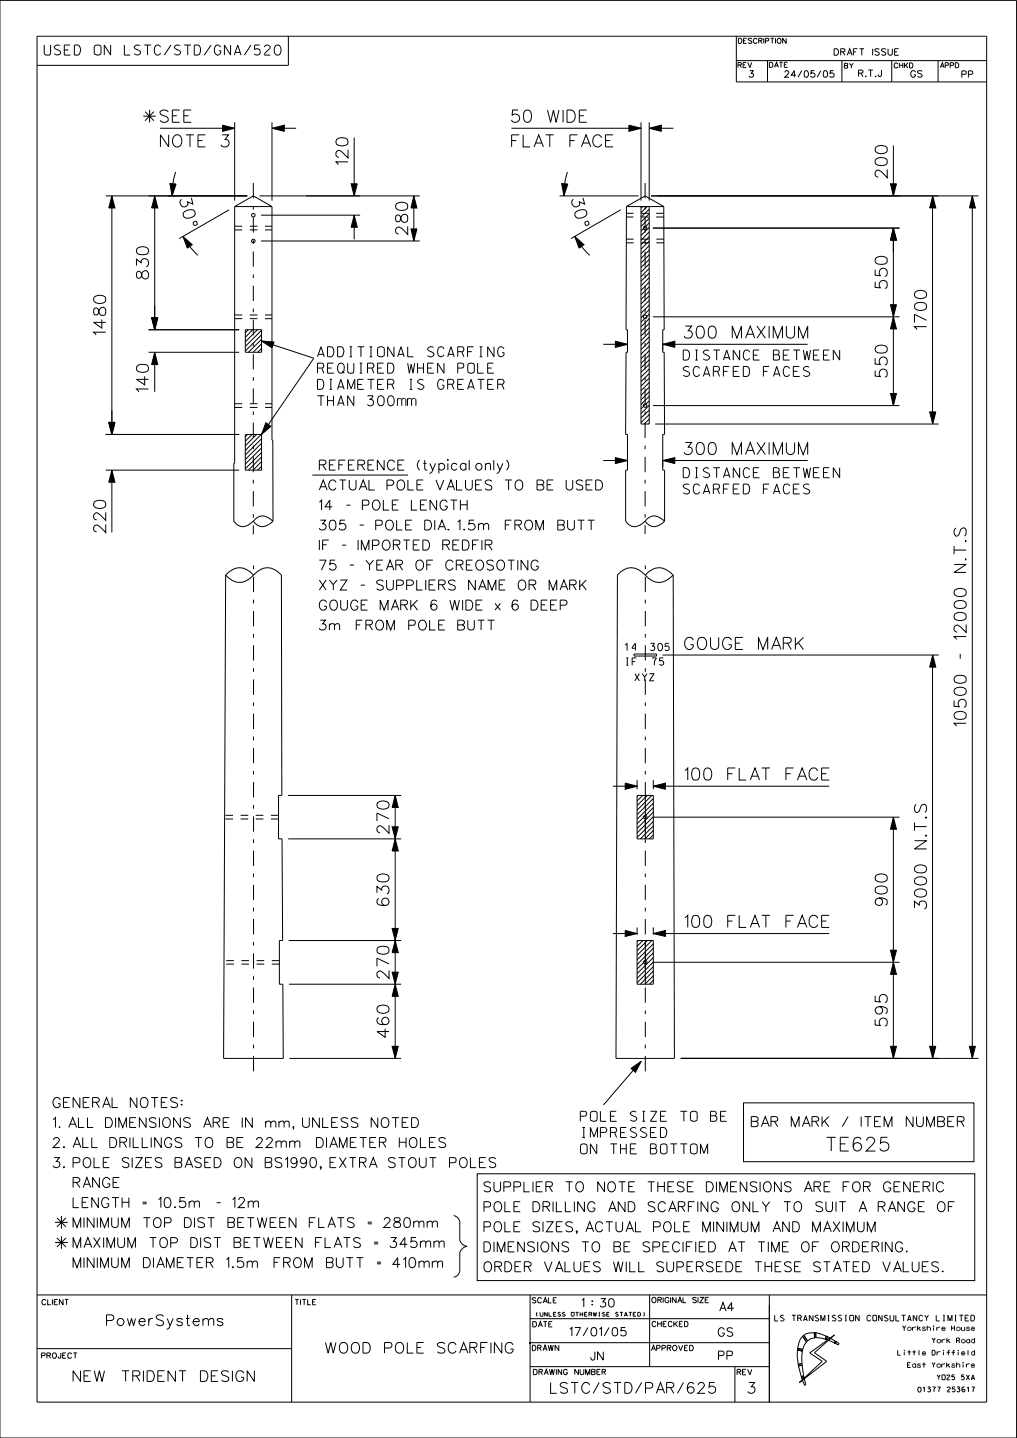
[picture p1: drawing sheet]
<svg xmlns="http://www.w3.org/2000/svg" width="210mm" height="297mm" viewBox="0 0 210 297" stroke-linecap="round" stroke-linejoin="round" font-family="sans-serif">
<g fill="none" stroke="#000" stroke-width=".21">
<path d="M0 .1h209.9v296.9h-209.9zM7.6 7.5h196.1v282.1h-196.1zM59.5 7.5v6h-51.9M152 12.5h51.7M152 7.5v9.4h51.7M152.4 13.4h.6l.1-.3-.3-.2h-.4v1.1M154.1 12.9h-.7v1.1M154.4 12.9l.4 1.1 .4-1.1M158.5 12.5v4.4M173.8 12.5v4.4M184.1 12.5v4.4M193.7 12.5v4.4"/>
<path d="M29.6 24h2.6M30 23.1l1.8 1.8M30.9 22.7v2.6M31.8 23.1l-1.8 1.8M33 26.5h15.5M36.3 35.5a18.5 18.5 0 0 0-.8 5M48.5 25.3v16.1M56.2 26.5h5M56.2 25.3v16.1M73.1 28.4v12.1M105.6 26.5h26.8M117.2 35.5a18.5 18.5 0 0 0-.8 5"/>
<path d="M132.4 25.3v16.1M134.1 25.3v16.1M134.1 26.5h4.9M184.5 30v10.5M21.8 40.5h29.3M23.1 40.5v49.2M31.9 40.5v27.6M37.8 48.8a15.9 15.9 0 0 0 3.1 3.9M47.3 43.3l-10.3 6M48.5 42.7v53h-.2v11.9a2.17 2.17 0 0 0 3.4 .6l.6-.6M48.5 42.7h7.7M48.5 42.7l3.8-2.2 3.9 2.2"/>
<path d="M53.6 40.5h33.1M53.9 49.8h32.8M53.9 44.4h20.5M56.2 42.7v48.2h.1l.1 16.7M73.1 44.4v5M85.5 40.5v9.3M115.6 40.5h16.3M118.6 48.8a17.6 17.6 0 0 0 3.2 3.9M128.2 43.3l-10.3 6M129.4 42.7l-.1 25.4h.3v4.7h-.3l-.1 16.9h.4v7.4h-.4v10.5a2.16 2.16 0 0 0 3.4 .6l.6-.6M129.4 42.7l3.8-2.2 3.9 2.2M129.4 42.7h7.7"/>
<path d="M132.4 42.7v44.9h1.7v-44.9M132.7 42.7l-.3 .3M133.6 42.7l-1.2 1.2M134.1 59.3l-1.7 1.6M134.1 58.3l-1.7 1.7M134.1 57.4l-1.7 1.6M134.1 56.4l-1.7 1.7M134.1 55.4l-1.7 1.7M134.1 54.5l-1.7 1.7M134.1 53.6l-1.7 1.6M134.1 52.7l-1.7 1.6M134.1 51.7l-1.7 1.7"/>
<path d="M134.1 50.7l-1.7 1.7M134.1 49.8l-1.7 1.7M134.1 48.9l-1.7 1.6M134.1 47.9l-1.7 1.7M134.1 47l-1.7 1.6M134.1 46l-1.7 1.7M134.1 45.1l-1.7 1.7M134.1 44.1l-1.7 1.7M134.1 43.2l-1.7 1.7M134.4 40.5h67.6M134.8 47.1h50.9M137.1 42.7v25.4h-.3v4.7h.3l.1 16.9h-.4v7.4h.4v10.5"/>
<path d="M184.5 47.1v36.7M192.6 40.5v47.1M200.8 40.5v178.1M30.7 68.1h18.7M30.7 72.8h18.7M31.9 72.8v8.1M50.7 68.1h3.3v4.7h-3.3zM51.2 68.1l-.5 .6M52.2 68.1l-1.5 1.6M53.2 68.1l-2.5 2.5M54 72l-.8 .8M54 71l-1.7 1.8"/>
<path d="M54 70.1l-2.7 2.7M54 69.2l-3.3 3.3M54 68.2l-3.3 3.3M54 70.4l10.8 3.6-10.8 15.7M124.6 71.1h5M134.1 80l-1.7 1.7M134.1 79l-1.7 1.7M134.1 78.1l-1.7 1.6M134.1 77.2l-1.7 1.6M134.1 76.2l-1.7 1.7M134.1 75.3l-1.7 1.6M134.1 74.3l-1.7 1.7"/>
<path d="M134.1 73.4l-1.7 1.6M134.1 72.4l-1.7 1.7M134.1 71.5l-1.7 1.6M134.1 70.6l-1.7 1.6M134.1 69.6l-1.7 1.7M134.1 68.7l-1.7 1.6M134.1 67.7l-1.7 1.7M134.1 66.8l-1.7 1.6M134.1 65.8l-1.7 1.7M134.1 64.9l-1.7 1.6M134.1 64l-1.7 1.6M134.1 63l-1.7 1.7"/>
<path d="M134.1 62.1l-1.7 1.6M134.1 61.1l-1.7 1.7M134.1 60.2l-1.7 1.6M134.8 65.4h50.9M136.8 71.1h30M21.8 89.7h27.6M21.8 97.1h27.6M23.1 97.1v12.9M50.7 89.7h3.3v7.4h-3.3zM51.1 89.7l-.4 .5M52.1 89.7l-1.4 1.4M53 89.7l-2.3 2.4"/>
<path d="M53.9 89.7l-3.2 3.3M54 96.3l-.8 .8M54 95.3l-1.7 1.8M54 94.4l-2.7 2.7M54 93.5l-3.3 3.3M54 92.5l-3.3 3.3M54 91.6l-3.3 3.3M54 90.6l-3.3 3.4M64.5 98.1h19.8M92.5 94.9v.2zM124.6 95.1h5M134.1 87.5l-.1 .1"/>
<path d="M134.1 86.6l-1.1 1M134.1 85.6l-1.7 1.7M134.1 84.7l-1.7 1.6M134.1 83.7l-1.7 1.7M134.1 82.8l-1.7 1.6M134.1 81.9l-1.7 1.6M134.1 80.9l-1.7 1.7M134.8 83.8h50.9M135.3 87.6h58.5M136.8 95.1h30M46.6 118.8l-.4 99.8h12.3l-.1-15.3h-.7v-9h.7l-.2-21h-.7v-9h.7l-.1-45.5a3.5 3.5 0 0 0-5.7 0M46.6 118.8a3.5 3.5 0 0 1 5.8 0"/>
<path d="M46.6 118.8a3.5 3.5 0 0 0 5.8 0M52.3 107.6a2.21 2.21 0 0 0 3.5 .6l.6-.6M52.3 107.6a2.24 2.24 0 0 1 3.5-.4l.6 .4M133.2 107.6a2.21 2.21 0 0 0 3.5 .6l.5-.6M133.2 107.6a2.24 2.24 0 0 1 3.5-.4l.5 .4M133.2 118.8a3.5 3.5 0 0 0-5.7 0l-.3 99.8h12.1l-.3-99.8M133.2 118.8a3.5 3.5 0 0 1 5.8 0M133.2 118.8a3.5 3.5 0 0 0 5.8 0M130.9 135.1h4.7v.4h-4.7zM136.8 135.3h57M192.6 135.3v83.3M59.5 164.3h23.3"/>
<path d="M59.5 173.3h23.3M81.6 164.3v54.3M126.6 162.4h5M131.6 161.1v1.9M131.6 164.3h3.3v9h-3.3zM131.8 164.3l-.2 .2M132.7 164.3l-1.1 1.1M133.2 164.3v9M133.7 164.3l-2.1 2.1M134.6 164.3l-3 3M134.9 168.8h50.8M134.9 161.1v1.9"/>
<path d="M134.9 172.5l-.8 .8M134.9 171.5l-1.7 1.8M134.9 170.6l-2.7 2.7M134.9 169.7l-3.3 3.3M134.9 168.7l-3.3 3.3M134.9 167.8l-3.3 3.3M134.9 166.8l-3.3 3.3M134.9 165.9l-3.3 3.3M134.9 164.9l-3.3 3.4M134.9 162.4h36.3M184.5 168.8v49.8M59.6 194.3h23.2"/>
<path d="M126.6 192.8h5M131.6 191.5v1.5M131.6 194.3h3.3v9h-3.3zM131.8 194.3l-.2 .2M132.7 194.3l-1.1 1.1M133.2 194.3v9M133.7 194.3l-2.1 2.1M134.6 194.3l-3 3M134.9 198.7h50.8M134.9 191.5v1.5M134.9 199.6l-3.3 3.4M134.9 198.7l-3.3 3.3"/>
<path d="M134.9 197.8l-3.3 3.3M134.9 196.8l-3.3 3.3M134.9 195.9l-3.3 3.3M134.9 194.9l-3.3 3.3M134.9 192.8h36.3M59.7 203.3h23.1M59.8 218.6h23M132.4 219.2l-7.8 9M134.9 202.5l-.8 .8M134.9 201.5l-1.7 1.8M134.9 200.6l-2.7 2.7M140.5 218.6h61.5"/>
<path d="M153.5 227.8h47.6v12.1h-47.6zM11.4 252.5h2.6M11.4 256.6h2.6M11.8 251.5l1.8 1.9M11.8 255.7l1.8 1.8M12.7 251.2v2.6M12.7 255.3v2.6M13.6 255.7l-1.8 1.8M13.6 251.5l-1.8 1.9M93.7 251.1l.8 .3 .4 .7v4M98.5 242.4h102.8v22.1h-102.8zM7.6 278.5h52.6"/>
<path d="M7.6 267.5h196.1M60.2 267.5v22.1M109.5 277.3h49.4M109.5 272.4h49.4M109.5 267.5v22.1M134.1 267.5v14.8M158.9 267.5v22.2M164.7 278.8l-.1 1.4 .2 1.6M164.7 278.8l1 .3M164.7 278.8h.1M164.7 278.5v.3M164.7 278.5h.1"/>
<path d="M164.7 278.5l1.1 .2M165.7 279.1l-.1 2.6M165.7 279.1h.1M165.7 276l-.7 1.1-.3 1.4M165.7 276l.8 1.1M165.7 276h.1M165.8 278.7h.1M165.8 278.7l-.1 .4M166 275.8l-.3 .2M166 275.8h.1M166 275.8l.7 1.1M166.5 277.1l-.4 .7-.3 .9"/>
<path d="M166.5 277.1h.1M166.7 276.9h.1M166.7 276.9l-.2 .2M167.2 279.4l5.1-3.7-4.1 3.7 2.5 1.8-5.7 4.4 4.8-4.4zM168.2 275.2l-1.3 .1-.9 .5M168.2 276.3l-.8 .2-.7 .4M168.2 276.3h.1M168.5 276.3l2 .3M168.5 275.2h-.4l.1 1.1M168.5 276.3h.1M168.5 276.3h-.3M170.5 276.6h.1"/>
<path d="M170.5 276.6l.2 .1M170.6 276l-2.2-.8 .1 1.1M170.6 276h.1M170.6 276l-.1 .6M170.6 276h.2M170.7 276.7h.1M170.8 276h.1M170.8 276l-.1 .7M170.8 276l.6 .3-.5 .4h-.2M172.3 277.4h.1M172.3 277.4l.2 .1M172.5 277h.1"/>
<path d="M172.5 277l-1-.6-.4 .4 1.2 .6M172.5 277l-.2 .4M172.5 277l.2 .1M172.5 277.5h.1M172.5 277.5l.6 .3 .2-.3M172.7 277.1h.1M172.7 277.1l-.2 .4M172.7 277.1l.6 .4M173.3 277.5h.1M109.5 282.3h49.4M151.7 282.3v7.3M152.2 283.4l.6-.1 .2-.3-.3-.2h-.5v1.2"/>
<path d="M154 282.8h-.7v1.2M154.4 282.8l.4 1.2 .4-1.2M164.8 281.8h.1M164.8 281.8l.1 .3M164.9 282.1h.1M164.9 282.1l.6 2.3M165.5 284.4h.1M165.5 284.4v.2M165.5 284.6h.1M165.6 281.7h.1M165.6 281.7l-.8 .1M165.6 281.7v.3"/>
<path d="M165.6 282h.1M165.6 282l-.7 .1M165.6 282l.3 2.1M165.9 284.1h.1M165.9 284.1l-.4 .3M165.9 284.1l.2 .5-.4 .4-.2-.4M166 284.4h.1M166 284.4l-.5 .2M166 284.4v.1M166.1 286.1v.1M166.4 286l-.3-1.3-.4 .4 .4 1M166.4 286l-.3 .2"/>
<path d="M166.4 286h.1"/>
<circle cx="52.3" cy="44.4" r=".37"/>
<circle cx="52.3" cy="49.8" r=".37"/>
<circle cx="133.2" cy="47.1" r=".37"/>
<circle cx="133.2" cy="65.4" r=".37"/>
<circle cx="133.2" cy="83.8" r=".37"/>
<circle cx="133.2" cy="168.8" r=".36"/>
<circle cx="133.2" cy="198.7" r=".36"/>
</g>
<g fill="#000">
<path d="M109.3 277.2h.3v.3h-.3z" fill-rule="evenodd"/>
<path d="M170.3 276.4h.3v.3h-.3z" fill-rule="evenodd"/>
<path d="M172.2 277.2h.3v.3h-.3z" fill-rule="evenodd"/>
</g>
<g fill="none" stroke="#000" stroke-width=".21" stroke-dasharray="1.6 1.6" stroke-linecap="butt">
<path d="M48.5 47.5h7.7M48.5 46.7h7.7M137.1 44.1h-7.7M137.1 44.8h-7.8M137.1 49.4h-7.8M137.1 50.2h-7.8M48.5 65.8h7.7M48.5 65.1h7.7M48.5 84.1h7.7M48.5 83.4h7.7M57.5 169.2h-11.1M57.5 168.4h-11.1"/>
<path d="M57.7 199.1h-11.4M57.7 198.4h-11.4"/>
</g>
<path d="M52.3 37.8v72.6M133.2 37.8v72.5M52.4 221.3v-105.2M133.2 221.3v-105.2" fill="none" stroke="#000" stroke-width=".21" stroke-dasharray="3.2 1.6 .8 1.6" stroke-linecap="butt"/>
<g fill="#000" stroke="#000" stroke-width=".21">
<path d="M35.1 37.9l1.2 .1-.8 2.5zM46 25.9l2.5 .6-2.5 .6zM56.2 26.5l2.5-.6v1.2zM72.5 38h1.3l-.7 2.5zM116 37.9l1.2 .1-.8 2.5zM129.9 25.9l2.5 .6-2.5 .6zM134.1 26.5l2.5-.6v1.2zM183.9 38h1.2l-.6 2.5zM23.1 40.5l.6 2.5h-1.2zM31.9 40.5l.7 2.5h-1.3zM37.8 48.8l1.9 1.7-1 .8zM73.1 44.4l.7 2.5h-1.3z"/>
<path d="M85.5 40.5l.6 2.5h-1.2zM84.9 47.3h1.2l-.6 2.5zM118.7 48.8l1.9 1.7-1 .8zM184.5 47.1l.6 2.5h-1.2zM192.6 40.5l.6 2.5h-1.2zM200.8 40.5l.6 2.5h-1.2zM31.9 72.8l.7 2.5h-1.3zM31.3 65.6h1.3l-.7 2.5zM54 70.4l2.6 .2-.4 1.2zM127.1 70.5l2.5 .6-2.5 .6zM136.8 71.1l2.5-.6v1.2zM184.5 65.4l.6 2.5h-1.2z"/>
<path d="M183.9 62.9h1.2l-.6 2.5zM23.1 97.1l.6 2.5h-1.2zM22.5 87.2h1.2l-.6 2.5zM54.9 87.3l1 .7-1.9 1.7zM127.1 94.5l2.5 .6-2.5 .6zM136.8 95.1l2.5-.6v1.2zM183.9 81.3h1.2l-.6 2.5zM192 85.1h1.2l-.6 2.5zM192.6 135.3l.6 2.5h-1.2zM81.6 173.3l.6 2.5h-1.2zM81.6 164.3l.6 2.5h-1.2zM81 170.8h1.2l-.6 2.5z"/>
<path d="M129.1 161.7l2.5 .7-2.5 .6zM134.9 162.4l2.5-.7v1.3zM184.5 168.8l.6 2.5h-1.2zM81.6 194.3l.6 2.5h-1.2zM81 191.8h1.2l-.6 2.5zM129.1 192.2l2.5 .6-2.5 .6zM134.9 192.8l2.5-.6v1.2zM183.9 196.2h1.2l-.6 2.5zM81.6 203.3l.6 2.5h-1.2zM81 216.1h1.2l-.6 2.5zM81 200.8h1.2l-.6 2.5zM184.5 198.7l.6 2.5h-1.2z"/>
<path d="M183.9 216.1h1.2l-.6 2.5zM192 216.1h1.2l-.6 2.5zM200.2 216.1h1.2l-.6 2.5zM130.3 220.7l2.1-1.5-1.2 2.3z"/>
</g>
<text font-size="8.3" x="92.2" y="261.6">}</text>
<text font-size="2.8" x="170.7" y="237.7">TE625</text>
<g font-size="2.5">
<text x="33.1" y="25.2">SEE</text>
<text x="105.6" y="25.2">50 WIDE</text>
<text x="33.1" y="30.4">NOTE 3</text>
<text x="71.9" y="34" transform="rotate(-90 71.9 34)">120</text>
<text x="105.7" y="30.4">FLAT FACE</text>
<text x="37" y="41.3" transform="rotate(76 37 41.3)">30%%d</text>
<text x="117.9" y="41.3" transform="rotate(76 117.9 41.3)">30%%d</text>
<text x="183.2" y="36.7" transform="rotate(-90 183.2 36.7)">200</text>
<text x="84.2" y="48.4" transform="rotate(-90 84.2 48.4)">280</text>
<text x="30.7" y="57.6" transform="rotate(-90 30.7 57.6)">830</text>
<text x="183.2" y="59.6" transform="rotate(-90 183.2 59.6)">550</text>
<text x="21.9" y="69.2" transform="rotate(-90 21.9 69.2)">1480</text>
<text x="141.3" y="69.9">300 MAXIMUM</text>
<text x="191.3" y="68" transform="rotate(-90 191.3 68)">1700</text>
<text x="183.2" y="77.9" transform="rotate(-90 183.2 77.9)">550</text>
<text x="30.7" y="80.9" transform="rotate(-90 30.7 80.9)">140</text>
<text x="141.3" y="93.9">300 MAXIMUM</text>
<text x="21.9" y="110" transform="rotate(-90 21.9 110)">220</text>
<text x="141.4" y="134.1">GOUGE MARK</text>
<text x="199.5" y="150" transform="rotate(-90 199.5 150)">10500 - 12000 N.T.S</text>
<text x="141.4" y="161.1">100 FLAT FACE</text>
<text x="80.4" y="172.1" transform="rotate(-90 80.4 172.1)">270</text>
<text x="80.4" y="187" transform="rotate(-90 80.4 187)">630</text>
<text x="141.4" y="191.5">100 FLAT FACE</text>
<text x="183.2" y="187" transform="rotate(-90 183.2 187)">900</text>
<text x="191.3" y="187.7" transform="rotate(-90 191.3 187.7)">3000 N.T.S</text>
<text x="80.4" y="202.1" transform="rotate(-90 80.4 202.1)">270</text>
<text x="80.4" y="214.3" transform="rotate(-90 80.4 214.3)">460</text>
<text x="183.2" y="212" transform="rotate(-90 183.2 212)">595</text>
</g>
<g font-size="2.2">
<text x="22" y="273.8">PowerSystems</text>
<text x="67.2" y="279.5">WOOD POLE SCARFING</text>
<text x="15.1" y="285.3">NEW TRIDENT DESIGN</text>
<text x="113.7" y="287.8">LSTC/STD/PAR/625</text>
<text x="154.4" y="287.8">3</text>
</g>
<g font-size="2.1">
<text x="9.2" y="11.4">USED ON LSTC/STD/GNA/520</text>
<text x="65.6" y="73.7">ADDITIONAL SCARFING</text>
<text x="65.6" y="77.1">REQUIRED WHEN POLE</text>
<text x="141.1" y="74.4">DISTANCE BETWEEN</text>
<text x="141.1" y="77.7">SCARFED FACES</text>
<text x="65.6" y="80.4">DIAMETER IS GREATER</text>
<text x="65.6" y="83.8">THAN 300mm</text>
<text x="66" y="97.1">REFERENCE (typical only)</text>
<text x="66" y="101.2">ACTUAL POLE VALUES TO BE USED</text>
<text x="141.1" y="98.7">DISTANCE BETWEEN</text>
<text x="66" y="105.3">14 - POLE LENGTH</text>
<text x="141.1" y="102">SCARFED FACES</text>
<text x="66" y="109.5">305 - POLE DIA. 1.5m FROM BUTT</text>
<text x="66" y="113.6">IF - IMPORTED REDFIR</text>
<text x="66" y="117.7">75 - YEAR OF CREOSOTING</text>
<text x="66" y="121.9">XYZ - SUPPLIERS NAME OR MARK</text>
<text x="66" y="126">GOUGE MARK 6 WIDE x 6 DEEP</text>
<text x="66" y="130.1">3m FROM POLE BUTT</text>
<text x="11" y="228.8">GENERAL NOTES:</text>
<text x="11" y="232.9">1. ALL DIMENSIONS ARE IN mm, UNLESS NOTED</text>
<text x="119.9" y="231.6">POLE SIZE TO BE</text>
<text x="155.2" y="232.7">BAR MARK / ITEM NUMBER</text>
<text x="11" y="237">2. ALL DRILLINGS TO BE 22mm DIAMETER HOLES</text>
<text x="119.9" y="234.9">IMPRESSED</text>
<text x="119.9" y="238.3">ON THE BOTTOM</text>
<text x="11" y="241.1">3. POLE SIZES BASED ON BS1990, EXTRA STOUT POLES</text>
<text x="12.7" y="245.3">RANGE</text>
<text x="13" y="249.4">LENGTH = 10.5m - 12m</text>
<text x="99.9" y="246.1">SUPPLIER TO NOTE THESE DIMENSIONS ARE FOR GENERIC</text>
<text x="99.9" y="250.3">POLE DRILLING AND SCARFING ONLY TO SUIT A RANGE OF</text>
<text x="12.8" y="257.7">MAXIMUM TOP DIST BETWEEN FLATS = 345mm</text>
<text x="12.8" y="253.5">MINIMUM TOP DIST BETWEEN FLATS = 280mm</text>
<text x="99.9" y="254.4">POLE SIZES, ACTUAL POLE MINIMUM AND MAXIMUM</text>
<text x="12.7" y="261.8">MINIMUM DIAMETER 1.5m FROM BUTT = 410mm</text>
<text x="99.9" y="258.5">DIMENSIONS TO BE SPECIFIED AT TIME OF ORDERING.</text>
<text x="99.9" y="262.7">ORDER VALUES WILL SUPERSEDE THESE STATED VALUES.</text>
</g>
<g font-size="1.7">
<text x="120.2" y="270">1 : 30</text>
<text x="117.7" y="275.9">17/01/05</text>
<text x="148.3" y="276">GS</text>
<text x="148.6" y="270.8">A4</text>
<text x="122" y="280.9">JN</text>
<text x="148.4" y="280.8">PP</text>
</g>
<g font-size="1.5">
<text x="129" y="134.4">14</text>
<text x="129" y="137.4">IF</text>
<text x="134.3" y="134.4">305</text>
<text x="134.7" y="137.4">75</text>
<text x="131.1" y="140.6">XYZ</text>
</g>
<g font-size="1.4">
<text x="172.2" y="11.4">DRAFT ISSUE</text>
<text x="154.7" y="16">3</text>
<text x="162" y="16">24/05/05</text>
<text x="177.3" y="15.8">R.T.J</text>
<text x="188.1" y="15.9">GS</text>
<text x="198.6" y="16">PP</text>
</g>
<text font-size="1.2" x="160" y="272.8">LS TRANSMISSION CONSULTANCY LIMITED</text>
<g font-size="1.1">
<text x="8.7" y="269.5">CLIENT</text>
<text x="60.9" y="269.5">TITLE</text>
<text x="109.9" y="269.1">SCALE</text>
<text x="134.6" y="269.1">ORIGINAL SIZE</text>
<text x="110" y="274.1">DATE</text>
<text x="134.7" y="274">CHECKED</text>
<text x="8.6" y="280.5">PROJECT</text>
<text x="109.9" y="278.9">DRAWN</text>
<text x="134.5" y="279">APPROVED</text>
<text x="110.2" y="283.9">DRAWING NUMBER</text>
<text x="152.2" y="283.9">REV</text>
</g>
<g font-size="1">
<text x="152.5" y="9">DESCRIPTION</text>
<text x="152.4" y="14">REV</text>
<text x="158.9" y="13.9">DATE</text>
<text x="174.4" y="14.1">BY</text>
<text x="184.6" y="14">CHKD</text>
<text x="194.2" y="14">APPD</text>
<text x="186.4" y="274.8">Yorkshire House</text>
<text x="185.4" y="279.9">Little Driffield</text>
<text x="192.5" y="277.4">York Road</text>
<text x="187.4" y="282.4">East Yorkshire</text>
<text x="189.5" y="287.5">01377 253617</text>
<text x="193.5" y="285">YO25 5XA</text>
</g>
<text font-size=".8" x="110.6" y="271.8">(UNLESS OTHERWISE STATED)</text>
</svg>
